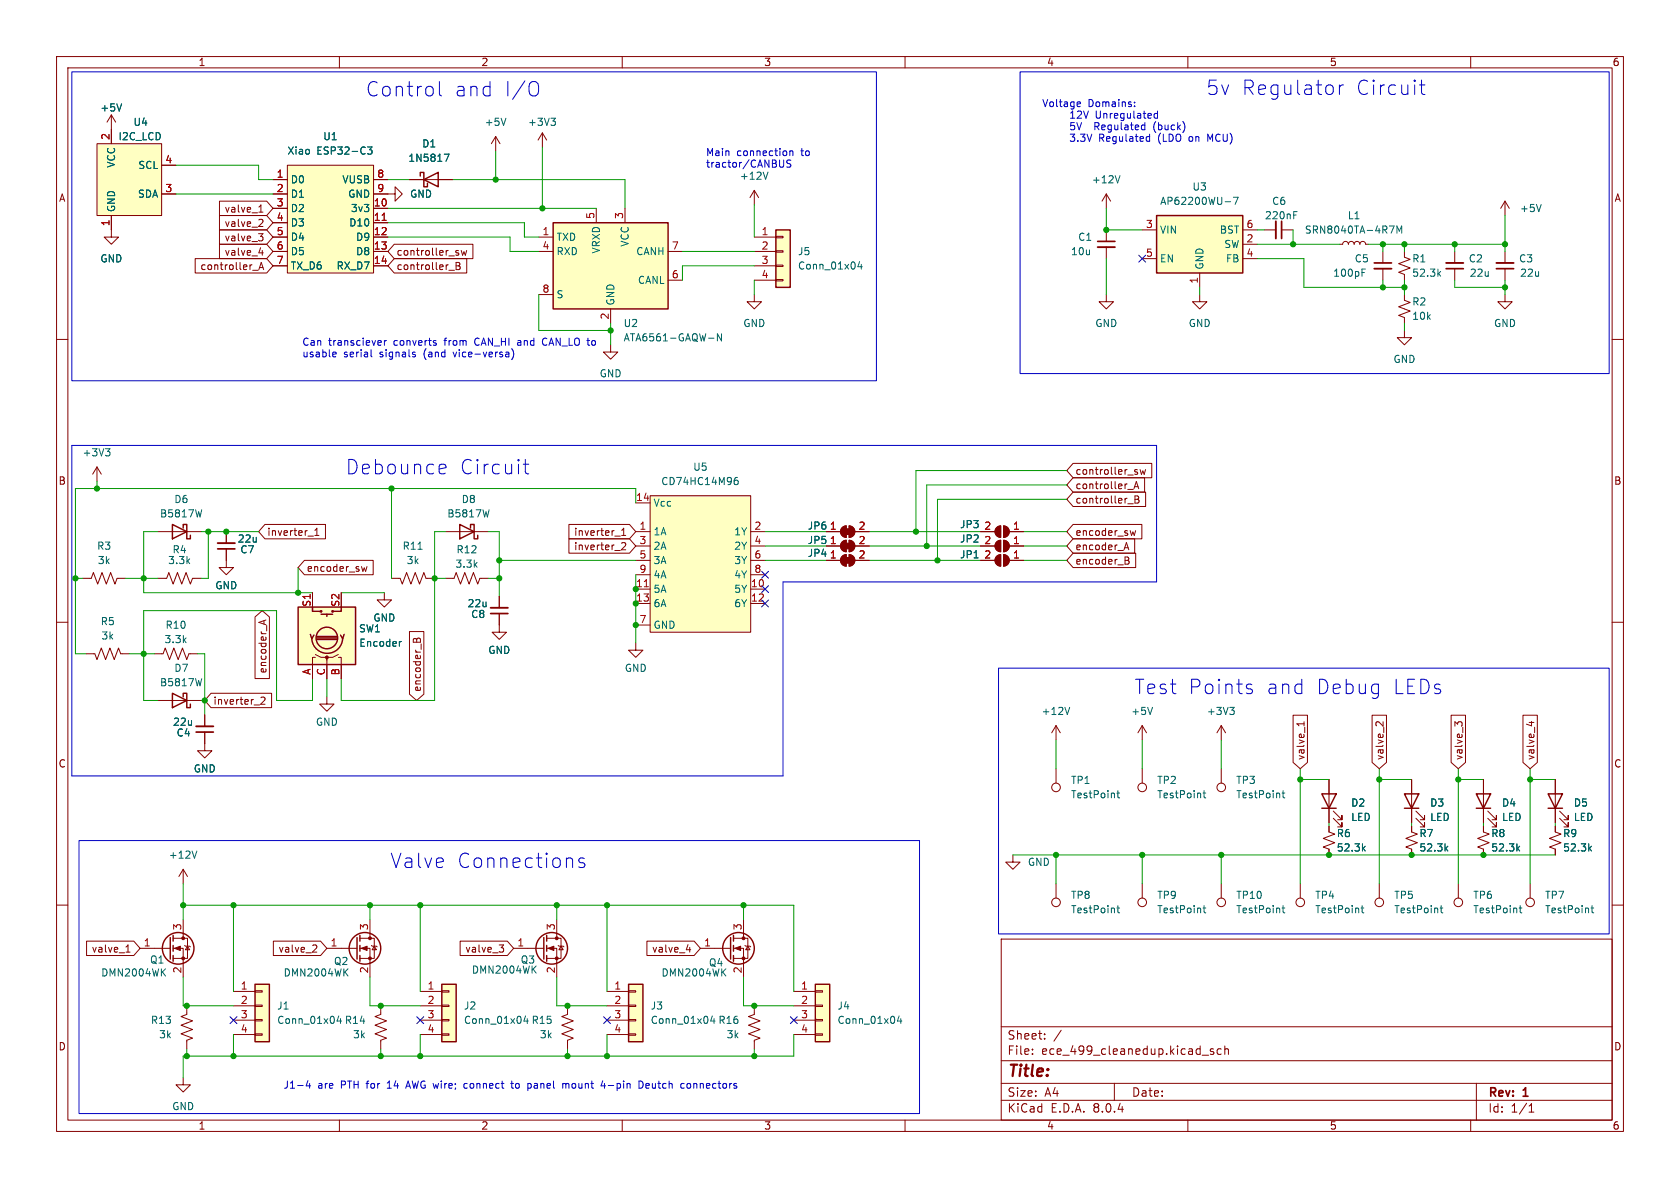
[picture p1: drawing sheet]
<svg xmlns="http://www.w3.org/2000/svg" width="297mm" height="210mm" viewBox="0 0 297 210" stroke-linecap="round" stroke-linejoin="round" font-family="sans-serif">
<g fill="none" stroke="#840000" stroke-width=".18">
<path d="M10 10h277v190h-277zM12 12h273v186h-273zM60 10v2M110 10v2M160 10v2M210 10v2M260 10v2M72.4 31.8h7.6M87.6 24.1l-.7 1.3M87.6 24.1v2.6M87.6 24.1l.8 1.3M95.9 23.5l-.8 1.3"/>
<path d="M95.9 23.5v2.5M95.9 23.5l.7 1.3M133.3 33.7l-.7 1.2M133.3 33.7v2.5M133.3 33.7l.8 1.2M10 60h2M133.3 52.1v1.2h1.3l-1.3 1.3-1.2-1.3h1.2M285 60h2M10 110h2M285 110h2M36.2 129.4v3.3h1.3l-1.3 1.3-1.3-1.3h1.3M36.2 126.4v2"/>
<path d="M201.9 135.9v2.5M215.9 128.3l-.8 1.2M215.9 128.3v2.5M215.9 135.9v2.5M215.9 128.3l.8 1.2M234.9 137.8v7.6M249.6 137.8v7.6M262.3 137.8v7.6M275 137.8v7.6M10 160h2M32.4 153.7l-.8 1.2M32.4 153.7v2.5"/>
<path d="M32.4 153.7l.7 1.2M186.7 156.2v2.6M201.9 156.2v2.6M215.9 156.2v2.6M229.9 156.2v2.6M234.9 146.1v1l1.1 .3-2.1 .8 2.1 .8-2.1 .7 1 .4v1M235.7 144.7l1.5 1.5v-.8v.8h-.7M235.7 143.4l1.5 1.5v-.8v.8h-.7M243.8 156.2v2.6M249.6 146.1v1l1 .3-2.1 .8 2.1 .8-2.1 .7 1.1 .4v1M250.3 144.7l1.5 1.5v-.8v.8h-.7M250.3 143.4l1.5 1.5v-.8v.8h-.7"/>
<path d="M257.8 156.2v2.6M262.3 146.1v1l1 .3-2.1 .8 2.1 .8-2.1 .7 1.1 .4v1M263 144.7l1.5 1.5v-.8v.8h-.7M263 143.4l1.5 1.5v-.8v.8h-.7M270.5 156.2v2.6M275 146.1v1l1 .3-2.1 .8 2.1 .8-2.1 .7 1.1 .4v1M275.7 144.7l1.5 1.5v-.8v.8h-.7M275.7 143.4l1.5 1.5v-.8v.8h-.7M285 160h2M177 166h108v32h-108zM60 198v2M110 198v2"/>
<path d="M160 198v2M177 194.5h108M177 191.5h108M177 187.5h108M177 181.5h108M182.5 186.3v.1M182.5 185.5v.1M184.7 183.6v.1M184.7 182.8v.1M187.6 182.1l-1.3 2M197 191.5v3M210 198v2"/>
<path d="M212.5 186.5h1.2M214.5 185.5l-.3-.1-.2 .2v.2l.5 .2v.3h-.5M215.9 185.5l-.4-.1-.3 .3v.4l.1 .2h.6M216.5 185.5l.2-.1 .4 .1 .1 .9M216.5 184.9v1.5M260 198v2M261 191.5v6.5M270.3 196.6h.9M270.3 195.5l.4-.4v1.5"/>
<circle cx="201.9" cy="139.2" r=".76"/>
<circle cx="215.9" cy="139.2" r=".76"/>
<circle cx="186.7" cy="159.5" r=".76"/>
<circle cx="201.9" cy="159.5" r=".76"/>
<circle cx="215.9" cy="159.5" r=".76"/>
<circle cx="229.9" cy="159.5" r=".76"/>
<circle cx="243.8" cy="159.5" r=".76"/>
<circle cx="257.8" cy="159.5" r=".76"/>
<circle cx="270.5" cy="159.5" r=".76"/>
</g>
<path d="M74.3 31.1v-.6h.6v2.5h.7v-.6M74.9 31.8l2.6-1.3v2.5zM233.7 140.3h2.5l-1.3 2.6zM233.7 142.9h2.5M248.3 140.3h2.5l-1.2 2.6zM248.3 142.9h2.5M261 140.3h2.5l-1.2 2.6zM261 142.9h2.5M273.7 140.3h2.5l-1.2 2.6zM273.7 142.9h2.5" fill="none" stroke="#840000" stroke-width=".25"/>
<g fill="none" stroke="#006464" stroke-width=".18">
<path d="M78.5 27.2h.9l-.6 1.3M89.4 20.9l-.4 1.3M97.4 20.9h.8l-.4 .5M97.9 21.4l.3 .2v.3l-.3 .3M135.8 30.4l-.5 1.3M212.9 139.8v1.1l.3 .1M217.4 125h.8l-.4 .5M218 125.5l.2 .3v.3l-.2 .2M226.8 139.8v1.1l.3 .1M34.8 150.4l-.4 1.3M212.7 140.2h.5M226.7 140.2h.4"/>
<path d="M241 150l.4 .4M241.4 149.6l-.5 .5M255.6 150l.4 .4M256 149.6l-.5 .5M268.3 150l.4 .4M268.7 149.6l-.5 .5M281 150l.4 .4M281.4 149.6l-.5 .5M197.4 160.5h.5M197.6 160.1v1.1l.3 .2M212.7 160.5h.5M212.9 160.1v1.1l.3 .2"/>
<path d="M226.7 160.5h.4M226.8 160.1v1.1l.3 .2M240.6 160.5h.5M240.8 160.1v1.1l.3 .2M254.6 160.5h.5M254.8 160.1v1.1l.3 .2M268.6 160.5h.4M268.7 160.1v1.1l.3 .2M281.3 160.5h.4M281.4 160.1v1.1l.3 .2"/>
</g>
<path d="M34.7 128.4h3" fill="none" stroke="#840000" stroke-width=".33"/>
<path d="M34.7 129.4h3" fill="none" stroke="#840000" stroke-width=".3"/>
<path d="M45.1 174h2.5v10.2h-2.5z" fill="#ffffc2"/>
<g fill="none" stroke="#840000" stroke-width=".18">
<path d="M266.1 52.1v1.2h1.2l-1.2 1.3-1.3-1.3h1.3M107.9 61v1.2h1.3l-1.3 1.3-1.2-1.3h1.2M33 177.8v1.5l-1 .4 2 .8-2 .7 2 .8-2 .8 2 .7-1 .4v1.5M41.3 175.3h3.8M41.3 177.8h3.8M45.1 177.7h1.3v.2h-1.3zM45.1 175.1h1.3v.3h-1.3zM57.8 167.6h5.3M63.6 167.6h1.8v5.1M63.6 165.9h2.6v3.5h-2.6M65.4 162.6v3.3M65.7 167.1l.1 .2h.7l.2 .1"/>
<path d="M66.2 167.3l.3 .6h-.7zM90.8 167.6h5.3M96.6 167.6h1.8v5.1M96.6 165.9h2.6v3.5h-2.6M98.4 162.6v3.3M98.7 167.1l.1 .2h.8l.1 .1M99.2 167.3l.4 .6h-.8zM100.3 177.8v1.5l-1 .4 2 .8-2 .7 2 .8-2 .8 2 .7-1 .4v1.5M123.8 167.6h5.4M129.7 167.6h1.7v5.1M129.7 165.9h2.5v3.5h-2.5M131.4 162.6v3.3"/>
<path d="M131.7 167.1l.1 .2h.8l.1 .1M132.2 167.3l.4 .6h-.8zM41.3 180.3h3.8M41.3 182.9h3.8M45.1 182.8h1.3v.2h-1.3zM45.1 180.2h1.3v.3h-1.3z"/>
</g>
<g fill="none" stroke="#840000" stroke-width=".25">
<path d="M45.1 174h2.5v10.2h-2.5zM63.1 165.7v3.8M63.6 165.4v1M63.6 167.1v1M63.6 168.9v1M96.1 165.7v3.8M96.6 165.4v1M96.6 167.1v1M96.6 168.9v1M129.2 165.7v3.8M129.7 165.4v1M129.7 167.1v1"/>
<path d="M129.7 168.9v1"/>
<circle cx="64.5" cy="167.6" r="2.79"/>
<circle cx="97.5" cy="167.6" r="2.79"/>
<circle cx="130.6" cy="167.6" r="2.79"/>
</g>
<path d="M59.9 179.6l-.3 .9h.8M61 171.8l.5 .7M61.5 171.3l-.7 .7M94.2 171.3l.6 .7M94.8 170.8l-.7 .7M127.8 171.8l.5 .7M128.3 171.3l-.7 .7M60.2 180.1v.8" fill="none" stroke="#006464" stroke-width=".18"/>
<g fill="#840000" stroke="#840000" stroke-width=".18">
<path d="M63.9 167.6l1-.3v.7z"/>
<path d="M129.9 167.6l1-.3v.7z"/>
<path d="M96.9 167.6l1-.3v.7z"/>
<circle cx="65.4" cy="169.4" r=".25"/>
<circle cx="65.4" cy="165.9" r=".25"/>
<circle cx="131.4" cy="169.4" r=".25"/>
<circle cx="131.4" cy="165.9" r=".25"/>
<circle cx="98.4" cy="169.4" r=".25"/>
<circle cx="98.4" cy="165.9" r=".25"/>
</g>
<path d="M111.1 174h2.6v10.2h-2.6z" fill="#ffffc2"/>
<path d="M107.3 175.3h3.8M107.3 177.8h3.8M111.1 177.7h1.3v.2h-1.3zM111.1 175.1h1.3v.3h-1.3zM32.4 190.5v1.3h1.3l-1.3 1.2-1.3-1.2h1.3M107.3 180.3h3.8M107.3 182.9h3.8M111.1 182.8h1.3v.2h-1.3zM111.1 180.2h1.3v.3h-1.3z" fill="none" stroke="#840000" stroke-width=".18"/>
<path d="M111.1 174h2.6v10.2h-2.6z" fill="none" stroke="#840000" stroke-width=".25"/>
<path d="M125.9 179.6l-.3 .9h.8M126.2 180.1v.8" fill="none" stroke="#006464" stroke-width=".18"/>
<path d="M144.1 174h2.6v10.2h-2.6z" fill="#ffffc2"/>
<path d="M133.3 177.8v1.5l-1 .4 2.1 .8-2.1 .7 2.1 .8-2.1 .8 2.1 .7-1.1 .4v1.5M140.3 175.3h3.8M140.3 177.8h3.8M144.1 177.7h1.3v.2h-1.3zM144.1 175.1h1.3v.3h-1.3zM140.3 180.3h3.8M140.3 182.9h3.8M144.1 182.8h1.3v.2h-1.3zM144.1 180.2h1.3v.3h-1.3z" fill="none" stroke="#840000" stroke-width=".18"/>
<path d="M144.1 174h2.6v10.2h-2.6z" fill="none" stroke="#840000" stroke-width=".25"/>
<path d="M159 179.6l-.4 .9h.8M159.3 180.1v.8" fill="none" stroke="#006464" stroke-width=".18"/>
<path d="M78.1 174h2.5v10.2h-2.5z" fill="#ffffc2"/>
<g fill="none" stroke="#840000" stroke-width=".18">
<path d="M17.1 82.6l-.7 1.2M17.1 82.6v2.5M17.1 82.6l.8 1.2M27.9 94h7.7M14.6 102.2h1.5l.4-1 .8 2.1 .7-2.1 .8 2.1 .8-2.1 .7 2.1 .4-1.1h1.5M15.2 115.6h1.6l.3 1 .8-2 .8 2 .7-2 .8 2 .8-2 .3 1h1.6M27.3 115.6h1.5l.4-1 .8 2 .7-2 .8 2 .8-2 .7 2 .4-1h1.5M27.9 102.2h1.6l.3-1 .8 2.1 .8-2.1 .7 2.1 .8-2.1 .8 2.1 .3-1.1h1.6M74.3 175.3h3.8M74.3 177.8h3.8M78.1 177.7h1.3v.2h-1.3zM78.1 175.1h1.3v.3h-1.3z"/>
<path d="M74.3 180.3h3.8M74.3 182.9h3.8M78.1 182.8h1.3v.2h-1.3zM78.1 180.2h1.3v.3h-1.3z"/>
</g>
<path d="M30.5 92.7l2.5 1.3-2.5 1.3zM32.4 93.3v-.6h.6v2.6h.7v-.7M78.1 174h2.5v10.2h-2.5z" fill="none" stroke="#840000" stroke-width=".25"/>
<path d="M18.7 79.3h.7l-.4 .5M19.2 79.8l.2 .2v.3l-.2 .3M35.7 90.1l-.3 1.3M92.9 179.6l-.3 .9h.8M93.2 180.1v.8" fill="none" stroke="#006464" stroke-width=".18"/>
<path d="M137.2 40.6h2.5v10.2h-2.5z" fill="#ffffc2"/>
<path d="M68.6 34.3h1.2v-1.3l1.3 1.3-1.3 1.3v-1.3M133.3 41.9h3.9M133.3 44.5h3.9M133.3 47h3.9M133.3 49.5h3.9M137.2 49.4h1.2v.3h-1.2zM137.2 46.9h1.2v.2h-1.2zM137.2 44.3h1.2v.3h-1.2zM137.2 41.8h1.2v.2h-1.2zM27.9 123.8h7.7" fill="none" stroke="#840000" stroke-width=".18"/>
<path d="M137.2 40.6h2.5v10.2h-2.5zM30.5 122.6l2.5 1.2-2.5 1.3zM32.4 123.2v-.6h.6v2.5h.7v-.6" fill="none" stroke="#840000" stroke-width=".25"/>
<path d="M152 46.2l-.3 .9h.8M152.3 46.7v.9M35.7 120l-.3 1.2" fill="none" stroke="#006464" stroke-width=".18"/>
<path d="M97.8 39.4h20.3v15.2h-20.3z" fill="#ffffc2"/>
<path d="M97.8 39.4h20.3v15.2h-20.3z" fill="none" stroke="#840000" stroke-width=".25"/>
<path d="M105.4 36.8v2.6M110.5 36.8v2.6M95.2 41.9h2.6M95.2 44.5h2.6M95.2 52.1h2.6M107.9 54.6v2.6M118.1 44.5h2.5M118.1 49.5h2.5" fill="none" stroke="#840000" stroke-width=".18"/>
<path d="M125.3 59.8h.9M127.6 59v1.3l-.8-1.3v1.3" fill="none" stroke="#006464" stroke-width=".18"/>
<path d="M114.9 87.6h17.8v24.2h-17.8z" fill="#ffffc2"/>
<g fill="none" stroke="#840000" stroke-width=".18">
<path d="M19.7 20.3l-.8 1.3M19.7 20.3v2.6M19.7 20.3l.7 1.3M19.7 40.6v1.3h1.3l-1.3 1.3-1.3-1.3h1.3M112.4 94h2.5M112.4 88.9h2.5M112.4 96.5h2.5M112.4 99.1h2.5M114.9 87.6h17.8v24.2h-17.8zM132.7 94h2.6M132.7 96.5h2.6M132.7 99.1h2.6"/>
<path d="M146 94h2.6M146 96.5h2.6M146 99.1h2.6M148.9 93.3l.7-.3v2a1.02 1.02 0 0 1-.9-.6 1.02 1.02 0 0 1 .2-1.1zM148.9 95.8l.7-.3v2a1.02 1.02 0 0 1-.9-.6 1.02 1.02 0 0 1 .2-1.1zM148.9 98.3l.7-.3v2.1a1.02 1.02 0 0 1-.9-.7 1.02 1.02 0 0 1 .2-1.1zM150.1 93a1.02 1.02 0 0 1 1 1 1.02 1.02 0 0 1-1 1zM150.1 95.5a1.02 1.02 0 0 1 1 1 1.02 1.02 0 0 1-1 1zM150.1 98a1.02 1.02 0 0 1 1 1.1 1.02 1.02 0 0 1-1 1zM151.1 94h2.6M151.1 96.5h2.6M151.1 99.1h2.6"/>
<path d="M112.4 113.7v1.2h1.3l-1.3 1.3-1.3-1.3h1.3M112.4 104.1h2.5M112.4 106.7h2.5M112.4 110.5h2.5M112.4 101.6h2.5M132.7 104.1h2.6M132.7 106.7h2.6M132.7 101.6h2.6M57.8 123.2v1.3h1.3l-1.3 1.2-1.3-1.2h1.3"/>
</g>
<path d="M113.9 103.7h.7" fill="none" stroke="#a90000" stroke-width=".18"/>
<path d="M21.5 18.4l-.4 1.2M129.8 85.1l.2-.2h.4l.1 .2v.3l-.2 .3-.4-.1-.1-.2M130.4 84.4l-.4 .1-.2 .4" fill="none" stroke="#006464" stroke-width=".18"/>
<g fill="#840000" stroke="#840000" stroke-width=".18">
<path d="M149.4 93.5h1v1h-1z"/>
<path d="M148.9 93.3l.7-.3v2a1.02 1.02 0 0 1-.9-.6 1.02 1.02 0 0 1 .2-1.1z"/>
<path d="M150.1 93a1.02 1.02 0 0 1 1 1 1.02 1.02 0 0 1-1 1z"/>
<path d="M149.4 96h1v1h-1z"/>
<path d="M148.9 95.8l.7-.3v2a1.02 1.02 0 0 1-.9-.6 1.02 1.02 0 0 1 .2-1.1z"/>
<path d="M150.1 95.5a1.02 1.02 0 0 1 1 1 1.02 1.02 0 0 1-1 1z"/>
<path d="M149.4 98.6h1v1h-1z"/>
<path d="M148.9 98.3l.7-.3v2.1a1.02 1.02 0 0 1-.9-.7 1.02 1.02 0 0 1 .2-1.1z"/>
<path d="M150.1 98a1.02 1.02 0 0 1 1 1.1 1.02 1.02 0 0 1-1 1z"/>
</g>
<path d="M50.8 29.2h15.2v19.1h-15.2z" fill="#ffffc2"/>
<g fill="none" stroke="#840000" stroke-width=".18">
<path d="M48.3 31.8h2.5M48.3 36.8h2.5M48.3 39.4h2.5M48.3 34.3h2.5M50.8 29.2h15.2v19.1h-15.2zM66 31.8h2.6M66 36.8h2.6M66 39.4h2.6M66 34.3h2.6M48.3 41.9h2.5M48.3 44.5h2.5M48.3 47h2.5"/>
<path d="M66 41.9h2.6M66 44.5h2.6M66 47h2.6"/>
</g>
<path d="M67.6 39h.7" fill="none" stroke="#a90000" stroke-width=".18"/>
<path d="M65 26h.8l-.5 .5 .4 .1v.5l-.2 .1-.5-.1" fill="none" stroke="#006464" stroke-width=".18"/>
<path d="M17.1 25.4h11.5v12.7h-11.5z" fill="#ffffc2"/>
<g fill="none" stroke="#840000" stroke-width=".18">
<path d="M17.1 25.4h11.5v12.7h-11.5zM19.7 22.9v2.5M19.7 38.1v2.5M28.6 34.3h2.5M28.6 29.2h2.5M236.9 43.2h.5l.1-.4 .4-.1 .3 .1 .2 .4 .1-.4 .4-.1 .3 .1 .2 .4 .1-.4 .4-.1 .4 .1 .1 .4 .2-.4 .3-.1 .4 .1 .1 .4h.5M173.4 99.1h2.5M176.2 98.3l.7-.3v2.1a1.02 1.02 0 0 1-.9-.7 1.02 1.02 0 0 1 .2-1.1zM177.4 98a1.02 1.02 0 0 1 1 1.1 1.02 1.02 0 0 1-1 1zM178.4 99.1h2.6M24.8 167.6h5.3M30.6 167.6h1.8v5.1"/>
<path d="M30.6 165.9h2.5v3.5h-2.5M32.4 162.6v3.3M32.6 167.1l.2 .2h.7l.2 .1M33.1 167.3l.4 .6h-.7z"/>
</g>
<g fill="#840000" stroke="#840000" stroke-width=".18">
<path d="M177.4 98a1.02 1.02 0 0 1 1 1.1 1.02 1.02 0 0 1-1 1z"/>
<path d="M176.2 98.3l.7-.3v2.1a1.02 1.02 0 0 1-.9-.7 1.02 1.02 0 0 1 .2-1.1z"/>
<path d="M30.9 167.6l1-.3v.7z"/>
<circle cx="32.4" cy="169.4" r=".25"/>
<circle cx="32.4" cy="165.9" r=".25"/>
</g>
<g fill="none" stroke="#840000" stroke-width=".25">
<path d="M30.1 165.7v3.8M30.6 165.4v1M30.6 167.1v1M30.6 168.9v1"/>
<circle cx="31.5" cy="167.6" r="2.79"/>
</g>
<path d="M245.6 39.9h.9l-.6 1.3M247 41.2v-1.3l.4 1 .4-1v1.3M28.7 171.8l.6 .7M29.3 171.3l-.8 .7" fill="none" stroke="#006464" stroke-width=".18"/>
<path d="M204.5 38.1h15.2v10.2h-15.2z" fill="#ffffc2"/>
<path d="M204.5 38.1h15.2v10.2h-15.2z" fill="none" stroke="#840000" stroke-width=".25"/>
<path d="M201.9 40.6h2.6M201.9 45.7h2.6M212.1 48.3v2.5M219.7 43.2h2.5M219.7 40.6h2.5M219.7 45.7h2.5M223.5 40.6h2.1M226.6 40.6h2M67.9 104.8v1.2h1.3l-1.3 1.3-1.2-1.3h1.2M179.1 151.1v1.3h1.2l-1.2 1.3-1.3-1.3h1.3" fill="none" stroke="#840000" stroke-width=".18"/>
<path d="M216.6 35.7h1M218 34.9h.9l-.6 1.2M228.7 38h.4M228.7 37.4h.6" fill="none" stroke="#006464" stroke-width=".18"/>
<path d="M225.6 39.1v3.1" fill="none" stroke="#840000" stroke-width=".33"/>
<path d="M226.6 39.1v3.1" fill="none" stroke="#840000" stroke-width=".3"/>
<path d="M52.7 107.3h10.2v10.2h-10.2z" fill="#ffffc2"/>
<g fill="none" stroke="#840000" stroke-width=".25">
<path d="M81.3 92.7l2.5 1.3-2.5 1.3zM83.2 93.3v-.6h.6v2.6h.7v-.7M52.7 107.3h10.2v10.2h-10.2zM54.9 112.1l.2 .8 .4-.6M55.1 112.8a2.73 2.73 0 0 0 2.7 2.7 2.73 2.73 0 0 0 2.8-2.7M55.2 107.3v.8h1.6M56 113h3.6M56 112.8h3.6M56 112.5h3.6M56.8 108.6h2M57.8 108.6v.4M60.3 107.3v.8h-1.5"/>
<path d="M60.8 112.1l-.2 .8-.4-.6"/>
<circle cx="56.8" cy="108.1" r=".13"/>
<circle cx="57.8" cy="112.8" r="1.9"/>
<circle cx="58.8" cy="108.1" r=".13"/>
</g>
<g fill="#840000" stroke="#840000" stroke-width=".18">
<path d="M177.4 93a1.02 1.02 0 0 1 1 1 1.02 1.02 0 0 1-1 1z"/>
<path d="M176.2 93.3l.7-.3v2a1.02 1.02 0 0 1-.9-.6 1.02 1.02 0 0 1 .2-1.1z"/>
<path d="M177.4 95.5a1.02 1.02 0 0 1 1 1 1.02 1.02 0 0 1-1 1z"/>
<path d="M176.2 95.8l.7-.3v2a1.02 1.02 0 0 1-.9-.6 1.02 1.02 0 0 1 .2-1.1z"/>
<circle cx="57.8" cy="116.2" r=".25"/>
</g>
<g fill="none" stroke="#840000" stroke-width=".18">
<path d="M19.7 22.9v2.5M19.7 38.1v2.5M28.6 34.3h2.5M28.6 29.2h2.5M38.8 35.6h8.3l1.2 1.2-1.2 1.3h-8.3zM38.8 38.1h8.3l1.2 1.3-1.2 1.2h-8.3zM45.8 37.5h.7M45.9 36.5l.2-.3v1.3M45.9 38.8h.5l.1 .3-.8 .9h.8M48.3 31.8h2.5M48.3 34.3h2.5M48.3 36.8h2.5"/>
<path d="M48.3 39.4h2.5M66 31.8h2.6M66 34.3h2.6M66 36.8h2.6M66 39.4h2.6M72.4 31.8h2.5M77.5 31.8h2.5M195.6 34.3l-.8 1.3M195.6 34.3v2.5M195.6 34.3l.7 1.3M266.1 35.6l-.8 1.2M266.1 35.6v2.5"/>
<path d="M266.1 35.6l.7 1.2M34.5 45.7h12.6l1.2 1.3-1.2 1.3h-12.6zM38.8 43.2h8.3l1.2 1.3-1.2 1.2h-8.3zM38.8 40.6h8.3l1.2 1.3-1.2 1.3h-8.3zM44.7 47.8h.9M45.7 41.3h.8l-.4 .5M45.8 47.7l.4-1.3 .4 1.3M45.8 44.7h.7M45.9 47.3h.6M46.2 41.8l.3 .2v.3l-.3 .3M46.4 44.3v.8M48.3 47h2.5"/>
<path d="M48.3 41.9h2.5M48.3 44.5h2.5M66 47h2.6M66 41.9h2.6M66 44.5h2.6M69.7 45.7h12.8v2.6h-12.8l-1.1-1.3zM69.7 43.2h13.9v2.5h-13.9l-1.1-1.2zM79.4 47.8h.9M80.6 46.4h.5l.2 .2-.2 .4 .2 .1 .1 .3-.3 .3h-.5zM80.6 47h.5M80.9 44.7l.2 .2-.2 .2M80.9 44.3h.2"/>
<path d="M81.5 44.3l.3 .8 .2-.6 .3 .6 .2-.8M195.6 52.1v1.2h1.2l-1.2 1.3-1.3-1.3h1.3M195.6 40.6v2.1M195.6 43.7v2M212.1 52.1v1.2h1.3l-1.3 1.3-1.3-1.3h1.3M244.5 44.5v2M244.5 47.5v2M248.3 44.5v1l1 .3-2 .8 2 .8-2 .7 1 .4v1M248.3 58.4v1.3h1.3l-1.3 1.3-1.3-1.3h1.3M248.3 52.1v1l1 .4-2 .7 2 .8-2 .8 1 .3v1.1M257.2 44.5v2M257.2 47.5v2"/>
<path d="M266.1 44.5v2M266.1 47.5v2M40 97v3.3h1.3l-1.3 1.3-1.3-1.3h1.3M40 94v2M46.8 92.7h10.7v2.6h-10.7l-1.1-1.3zM53.8 99.1h12.2v2.5h-12.2l-1.1-1.3zM54.4 94.8h1M55.7 93.7l.3-.3v1.3M55.7 94.7h.7M78.7 94h7.7M100.6 95.2h10.7l1.1 1.3-1.1 1.3h-10.7zM100.6 92.7h10.7l1.1 1.3-1.1 1.3h-10.7z"/>
<path d="M108.7 94.8h1M109.9 94.7h.7M109.9 96l.5-.1 .2 .4-.8 .9h.8M109.9 93.7l.4-.3v1.3M146 94h2.6M146 96.5h2.6M146 99.1h2.6M151.1 94h2.6M151.1 96.5h2.6M151.1 99.1h2.6M173.4 94h2.5M173.4 96.5h2.5"/>
<path d="M173.4 99.1h2.5M176.2 93.3l.7-.3v2a1.02 1.02 0 0 1-.9-.6 1.02 1.02 0 0 1 .2-1.1zM176.2 95.8l.7-.3v2a1.02 1.02 0 0 1-.9-.6 1.02 1.02 0 0 1 .2-1.1zM177.4 93a1.02 1.02 0 0 1 1 1 1.02 1.02 0 0 1-1 1zM177.4 95.5a1.02 1.02 0 0 1 1 1 1.02 1.02 0 0 1-1 1zM178.4 94h2.6M178.4 96.5h2.6M178.4 99.1h2.6M189.7 92.7h12.2v2.6h-12.2l-1.1-1.3zM189.7 95.2h10.9v2.6h-10.9l-1.1-1.3zM189.7 87h12.8v2.5h-12.8l-1.1-1.2zM189.7 84.5h12.6v2.5h-12.6l-1.1-1.3z"/>
<path d="M189.7 81.9h13.9v2.6h-13.9l-1.1-1.3zM189.7 97.8h11.1v2.5h-11.1l-1.1-1.2zM198.8 96.8h.6M198.9 98.5l.6 .1 .1 .2-.3 .3M198.9 99.1h.4M199.1 95.9l.5 1.3M199.3 99.1l.3 .2v.3l-.7 .1M199.4 89.1h.9M199.4 86.5h.9M200.5 86.4l.4-1.3 .4 1.3M200.6 86h.6M200.6 87.7h.5l.2 .2-.2 .4 .2 .1 .1 .3-.3 .2h-.5z"/>
<path d="M200.6 88.3h.5M200.8 93.8l-.3 .9-.2-.7-.3 .7M200.9 83.4l.2 .2-.2 .3M200.9 83l.2 .1M201.6 83l.2 .9 .2-.6 .3 .6 .2-.9M45.1 109.1l1.3-1.1 1.2 1.1v10.9h-2.5zM46.7 109.7v.6M47 109.6l-1.2 .4M55.2 104.8v2.5M55.8 116.2h-.6v3.8M55.8 115.7l1 .5h1v.5M59.8 116.2h.5v3.8"/>
<path d="M59.8 115.7l-1 .5h-1v3.8M64.9 100.2l-.3 .8-.2-.6-.2 .6M69.2 102.2h1.5l.4 1.1 .8-2.1 .7 2.1 .8-2.1 .8 2.1 .7-2.1 .4 1h1.5M72.4 111.6h2.5v11.1l-1.2 1.1-1.3-1.1zM73.7 113.1l.2-.3 .3 .1 .1 .6M73.7 113.1l-.3-.2h-.2l-.1 .6M73.7 113.1v.4M78.7 102.2h1.6l.3-1 .8 2.1 .8-2.1 .7 2.1 .8-2.1 .8 2.1 .3-1.1h1.6M88.3 108.5v3.3h1.2l-1.2 1.2-1.3-1.2h1.3M88.3 105.4v2M36.2 126.4v2M36.2 129.4v2"/>
<path d="M37.3 122.6h10.7v2.5h-10.7l-1.1-1.3zM46.1 123.3l.5-.1 .3 .4-.8 .9h.8M186.7 128.3l-.8 1.2M186.7 128.3v2.5M186.7 135.9v2.5M186.7 128.3l.8 1.2M201.9 128.3l-.7 1.2M201.9 128.3v2.5M201.9 128.3l.8 1.2M228.6 126.4h2.5v8.4l-1.2 1.1-1.3-1.1zM230.5 127.6v.7M230.5 128h-1.2l.3 .2"/>
<path d="M234.9 137.8v2.5M242.6 126.4h2.5v8.4l-1.3 1.1-1.2-1.1zM244.5 127.6v.8l-.9-.8-.3 .1-.1 .4M249.6 137.8v2.5M256.5 126.4h2.6v8.4l-1.3 1.1-1.3-1.1zM257.7 128l-.5-.4v.8M257.7 127.8l.2-.2h.3l.3 .2M262.3 137.8v2.5M269.2 126.4h2.6v8.4l-1.3 1.1-1.3-1.1zM270.3 127.7h.9M270.8 127.5v.8M275 137.8v2.5"/>
<path d="M234.9 142.9v2.5M234.9 146.1v1M234.9 150.1v1M249.6 142.9v2.5M249.6 146.1v1M249.6 150.1v1M262.3 142.9v2.5M262.3 146.1v1M262.3 150.1v1M275 142.9v2.5M275 146.1v1M275 150.1v1"/>
<path d="M15.3 166.4h8.4l1.1 1.2-1.1 1.3h-8.4zM22.3 168.3h.7M22.4 167.3l.2-.3v1.3M48.3 166.4h8.4l1.1 1.2-1.1 1.3h-8.4zM55.5 167l.4 .1 .1 .3-.8 .9h.8M67.3 177.8v1.5l-1 .4 2 .8-2 .7 2 .8-2 .8 2 .7-1 .4v1.5M81.3 166.4h8.4l1.1 1.2-1.1 1.3h-8.4zM88.2 167h.8l-.4 .5M88.8 167.5l.2 .3v.3l-.2 .2M114.4 166.4h8.3l1.1 1.2-1.1 1.3h-8.3zM121.3 167.9h.8M121.9 167.5v.8"/>
<circle cx="186.7" cy="139.2" r=".76"/>
</g>
<g fill="none" stroke="#006464" stroke-width=".18">
<path d="M21.5 18.4l-.4 1.2M65 26h.8l-.5 .5 .4 .1v.5l-.2 .1-.5-.1M78.5 27.2h.9l-.6 1.3M198 31.1l-.4 1.2M272.5 36.1l-.5 1.3M240.8 48.2h.4M240.8 47.6h.6M254.3 48.4l.4 .4M254.7 48l-.5 .5M73.9 97.1h.7M86.5 90.1l-.3 1.3M71 113.4l-.4 .2"/>
<path d="M189.1 125l-.4 1.3M197.6 139.8v1.1l.3 .1M203.7 125l-.4 1.3M197.4 140.2h.5M241 150l.4 .4M241.4 149.6l-.5 .5M255.6 150l.4 .4M256 149.6l-.5 .5M268.3 150l.4 .4M268.7 149.6l-.5 .5M281 150l.4 .4M281.4 149.6l-.5 .5"/>
</g>
<path d="M194.1 43.7h3M243 47.5h3M255.7 46.5h3M264.5 46.5h3.1M38.5 96h3M86.7 107.4h3.1" fill="none" stroke="#840000" stroke-width=".33"/>
<path d="M194.1 42.7h3M243 46.5h3M255.7 47.5h3M264.5 47.5h3.1M38.5 97h3M86.7 108.5h3.1" fill="none" stroke="#840000" stroke-width=".3"/>
<g fill="none" stroke="#0000c2" stroke-width=".18">
<path d="M12.7 12.7h142.2v54.6h-142.2zM77.7 14.4v2.2l.3 .4M94.6 14.4l.3 .1a1.8 1.8 0 0 1 0 2.3l-.3 .2M180.3 12.7h104.2v53.3h-104.2zM189.6 19.6v1.3M190.6 18l.4 .1v.2l-.6 .1M190.7 19.6l.4 .1 .1 .3-.8 .9h.8M191 18.8l-.4 .1M191.6 19.6l.4 1.3 .4-1.3M200.6 18.7v.2M200.6 18.1v.1M204.6 19.6v1.3"/>
<path d="M236.8 15v1.7M237.5 15a.65 .65 0 0 0-.7 .5M250.9 15h1M251.3 14.2v2.1l.1 .3 .5 .1M138.5 28.3v1l-.1 .2-.3 .1M139.6 26.7v.8M139.6 26.8l.2-.1h.3l.1 .8M139.8 28.3h-.5l-.2 .1v.4l.6 .2 .1 .3-.2 .3-.5-.1M189.2 23.7h.8l-.4 .5 .3 .1v.6l-.1 .1-.6-.1M189.3 20.9h.7M189.9 21.7h-.6v.6l.2-.1h.4l.1 .2-.1 .4-.1 .1-.5-.1M190.4 21.7l.4 1.2 .4-1.2"/>
<path d="M190.5 24.9v.1M191 23.7h.8l-.4 .5 .3 .1v.6l-.1 .1-.6-.1M192.2 23.7l.4 1.3 .4-1.3M202 22.1l.4 .1M202.4 22.9h-.4M202.4 21.7v1.2M202.8 24.2h.4M202.8 24.9h.4M203.2 23.7v1.3M204.6 20.1h-.3l-.3 .2 .1 .5h.5M96.3 59.8a.68 .68 0 0 0-.4 .6 .68 .68 0 0 0 .4 .6M12.7 78.7h191.8v24.2h-66.1v34.3h-125.7z"/>
<path d="M59 62.2l.4 .1v.2l-.6 .2M59.4 63l-.4 .1M65.6 61.8v1.1l.2 .2M67.2 60.2l.2 .3-.6 .1M67.3 61h-.1M68 60.2v.8M68.3 60.2l-.3 .2M73.3 62.7l.2 .1-.2 .3M73.3 62.2l.1 .1M76.8 60.2l.3 .1M76.8 60.6l.3 .1v.2l-.1 .1h-.3M89.8 62.2l.2 .2v.7"/>
<path d="M90 63l-.5 .1M90 62.5l-.5 .1M90.7 62a1.48 1.48 0 0 1-.2 1.6M91.7 60.2l-.2 .1M91.7 60.6l-.2 .1 .2 .3M78 82.1l.7 .1 .1 .5-1.2 .2M78.7 83.6l-.7 .2M92.5 82.1h1M92.9 81.2v2.2l.1 .2 .5 .2M176.5 118.1h108v47h-108zM220.7 121.8l.6 .1 .1 .4-.3 .3h-.5M220.7 120.9l.6 .1"/>
<path d="M14 148.6h148.6v48.3h-148.6zM103.3 151.8l-.6-.1-.4 .3 .1 .4 .9 .2 .1 .3-.1 .3-.3 .2-.7-.2M54.4 191l-.3 .9h.8M54.7 191.5v.9M68.5 192.4h.7M68.6 191.4l-.1 .1M71.8 192h.7M72.2 191.1l-.5 1.3M82.6 191.6l-.3-.1-.3 .3 .1 .5h.5M90.3 191.5h.5M90.5 191.1v1.1l.3 .2M93.7 191.5l.2 .3v.3l-.2 .3"/>
<path d="M99.5 191.6l.3-.1 .2 .2M100 191.7l.2-.2 .3 .1 .1 .8M100 191.7v.7M106.3 191.9h.7M106.9 191.5v.9M107.5 191.9h1M113 191.1a.64 .64 0 0 1 .7 .6 .64 .64 0 0 1-.7 .7zM114.6 191.5h-.2l-.2 .2v.6l.4 .1M114.8 191.8l-.6 .1M122.1 191.8l-.2-.3-.3 .1-.2 .2 .2 .5 .3 .1 .2-.3"/>
</g>
<g fill="none" stroke="#009600" stroke-width=".18">
<path d="M31.1 29.2h14.6v2.6h2.6M31.1 34.3h17.2M68.6 39.4h24.1v2.5h2.5M68.6 31.8h3.8M68.6 36.8h36.8M80 31.8h30.5v5M87.6 26.7v5.1M95.9 26v10.8M133.3 36.2v5.7M195.6 36.8v3.8h6.3M266.1 38.1v6.4M68.6 41.9h21.6v2.6h5"/>
<path d="M95.2 52.1v6.3h12.7M107.9 57.2v3.8M120.6 44.5h12.7M133.3 49.5v2.6M133.3 47h-12.7v2.5M195.6 45.7v6.4M212.1 50.8v1.3M222.2 45.7h8.3v5.1h17.8M222.2 43.2h14.7M222.2 40.6h1.3M228.6 40.6v2.6M241.9 43.2h24.2"/>
<path d="M244.5 43.2v1.3M244.5 49.5v1.3M248.3 43.2v1.3M248.3 49.5v2.6M248.3 57.2v1.2M257.2 49.5v1.3h8.9M257.2 43.2v1.3M266.1 49.5v2.6M17.1 85.1v1.3M27.9 94h-2.5v10.8h29.8M35.6 94h10.1M36.8 94v8.2h-1.2"/>
<path d="M69.2 86.4v15.8M78.7 94h-1.9v29.8h-16.5v-3.8M86.4 94h1.9v11.4M88.3 99.1h24.1M112.4 88.9v-2.5h-99.1v29.2h1.9M135.3 94h10.7M135.3 96.5h10.7M135.3 99.1h10.7M153.7 94h19.7M153.7 96.5h19.7M153.7 99.1h19.7M181 94h7.6"/>
<path d="M181 96.5h7.6M181 99.1h7.6M188.6 83.2h-26.7v10.8M188.6 88.3h-22.9v10.8M188.6 85.7h-24.8v10.8M13.3 102.2h1.3M22.2 102.2h5.7M22.9 115.6h4.4M34.9 115.6h1.3v10.8M52.7 100.3v4.5M60.3 104.8h7.6M76.8 102.2h1.9"/>
<path d="M86.4 102.2h1.9M112.4 101.6v12.1M35.6 123.8h.6M55.2 120v3.8h-6.3v-15.8h-23.5v15.8h2.5M57.8 120v3.2M186.7 130.8v5.1M201.9 130.8v5.1M215.9 130.8v5.1M229.9 135.9v20.3M229.9 137.8h5M243.8 135.9v20.3M243.8 137.8h5.8"/>
<path d="M257.8 137.8h4.5M257.8 135.9v20.3M270.5 137.8h4.5M270.5 135.9v20.3M32.4 156.2v6.4M179.1 151.1h95.9M186.7 151.1v5.1M201.9 151.1v5.1M215.9 151.1v5.1M234.9 145.4v.7M249.6 145.4v.7M262.3 145.4v.7"/>
<path d="M275 145.4v.7M32.4 160h107.9v15.3M32.4 172.7v5.1h8.9M41.3 160v15.3M65.4 160v2.6M65.4 172.7v5.1h8.9M74.3 160v15.3M98.4 172.7v5.1h8.9M98.4 160v2.6M107.3 160v15.3M131.4 172.7v5.1h8.9M131.4 160v2.6"/>
<path d="M33 185.4v1.3M41.3 182.9v3.8M67.3 185.4v1.3M74.3 182.9v3.8M100.3 185.4v1.3M107.3 182.9v3.8M133.3 185.4v1.3M140.3 182.9v3.8h-107.9v3.8"/>
</g>
<g fill="none" stroke="#000084" stroke-width=".18">
<path d="M201.3 45.1l1.2 1.2M202.5 45.1l-1.2 1.2M134.6 101l1.3 1.2M134.6 106.1l1.3 1.2M134.6 103.5l1.3 1.2M135.9 101l-1.3 1.2M135.9 106.1l-1.3 1.2M135.9 103.5l-1.3 1.2M40.7 179.7l1.2 1.2M41.9 179.7l-1.2 1.2M73.7 179.7l1.2 1.2M74.9 179.7l-1.2 1.2"/>
<path d="M106.7 179.7l1.2 1.2M107.9 179.7l-1.2 1.2M139.7 179.7l1.2 1.2M140.9 179.7l-1.2 1.2"/>
</g>
<path d="M67.6 39h.7" fill="none" stroke="#a90000" stroke-width=".18"/>
<g fill="#009600" stroke="#009600" stroke-width=".18">
<circle cx="165.7" cy="99.1" r=".46"/>
<circle cx="163.8" cy="96.5" r=".46"/>
<circle cx="161.9" cy="94" r=".46"/>
<circle cx="186.7" cy="151.1" r=".46"/>
<circle cx="201.9" cy="151.1" r=".46"/>
<circle cx="228.6" cy="43.2" r=".46"/>
<circle cx="195.6" cy="40.6" r=".46"/>
<circle cx="215.9" cy="151.1" r=".46"/>
<circle cx="229.9" cy="137.8" r=".46"/>
<circle cx="266.1" cy="50.8" r=".46"/>
<circle cx="244.5" cy="43.2" r=".46"/>
<circle cx="244.5" cy="50.8" r=".46"/>
<circle cx="248.3" cy="43.2" r=".46"/>
<circle cx="266.1" cy="43.2" r=".46"/>
<circle cx="257.2" cy="43.2" r=".46"/>
<circle cx="248.3" cy="50.8" r=".46"/>
<circle cx="234.9" cy="151.1" r=".46"/>
<circle cx="262.3" cy="151.1" r=".46"/>
<circle cx="257.8" cy="137.8" r=".46"/>
<circle cx="249.6" cy="151.1" r=".46"/>
<circle cx="270.5" cy="137.8" r=".46"/>
<circle cx="243.8" cy="137.8" r=".46"/>
<circle cx="112.4" cy="104.1" r=".46"/>
<circle cx="107.9" cy="58.4" r=".46"/>
<circle cx="95.9" cy="36.8" r=".46"/>
<circle cx="87.6" cy="31.8" r=".46"/>
<circle cx="131.4" cy="160" r=".46"/>
<circle cx="98.4" cy="160" r=".46"/>
<circle cx="74.3" cy="160" r=".46"/>
<circle cx="107.3" cy="160" r=".46"/>
<circle cx="100.3" cy="177.8" r=".46"/>
<circle cx="107.3" cy="186.7" r=".46"/>
<circle cx="100.3" cy="186.7" r=".46"/>
<circle cx="133.3" cy="186.7" r=".46"/>
<circle cx="133.3" cy="177.8" r=".46"/>
<circle cx="13.3" cy="102.2" r=".46"/>
<circle cx="25.4" cy="102.2" r=".46"/>
<circle cx="17.1" cy="86.4" r=".46"/>
<circle cx="25.4" cy="115.6" r=".46"/>
<circle cx="65.4" cy="160" r=".46"/>
<circle cx="41.3" cy="160" r=".46"/>
<circle cx="33" cy="177.8" r=".46"/>
<circle cx="41.3" cy="186.7" r=".46"/>
<circle cx="33" cy="186.7" r=".46"/>
<circle cx="67.3" cy="186.7" r=".46"/>
<circle cx="74.3" cy="186.7" r=".46"/>
<circle cx="67.3" cy="177.8" r=".46"/>
<circle cx="32.4" cy="160" r=".46"/>
<circle cx="40" cy="94" r=".46"/>
<circle cx="52.7" cy="104.8" r=".46"/>
<circle cx="69.2" cy="86.4" r=".46"/>
<circle cx="88.3" cy="99.1" r=".46"/>
<circle cx="88.3" cy="102.2" r=".46"/>
<circle cx="112.4" cy="110.5" r=".46"/>
<circle cx="112.4" cy="106.7" r=".46"/>
<circle cx="36.2" cy="123.8" r=".46"/>
<circle cx="76.8" cy="102.2" r=".46"/>
<circle cx="36.8" cy="94" r=".46"/>
</g>
<g font-size="3.5" fill="#0000c2">
<text x="64.5" y="17.3">Control</text>
<text x="80.2" y="17.3">and</text>
<text x="89" y="17.3">I/O</text>
<text x="213.1" y="17">5v</text>
<text x="219.3" y="17">Regulator</text>
<text x="239.5" y="17">Circuit</text>
<text x="61" y="84.1">Debounce</text>
<text x="81.1" y="84.1">Circuit</text>
<text x="200.4" y="122.9">Test</text>
<text x="209.9" y="122.9">Points</text>
<text x="223.6" y="122.9">and</text>
<text x="232.4" y="122.9">Debug</text>
<text x="245.9" y="122.9">LEDs</text>
<text x="68.8" y="153.7">Valve</text>
<text x="80.6" y="153.7">Connections</text>
</g>
<text font-size="2.8" fill="#840000" x="178" y="190.9">Title:</text>
<g font-size="2.1" fill="#840000">
<text x="178" y="184">Sheet:</text>
<text x="178" y="186.7">File:</text>
<text x="184.1" y="186.7">ece_499_cleanedup.kicad_sch</text>
<text x="178" y="196.9">KiCad</text>
<text x="178" y="194.1">Size:</text>
<text x="184.7" y="194.1">A4</text>
<text x="185.7" y="196.9">E.D.A.</text>
<text x="193.3" y="196.9">8.0.4</text>
<text x="200" y="194.1">Date:</text>
<text x="263" y="194.3">Rev:</text>
<text x="263" y="196.9">Id:</text>
<text x="267.1" y="196.9">1/1</text>
<text x="269.4" y="194.3">1</text>
</g>
<g font-size="1.8" fill="#840000">
<text x="35" y="11.9">1</text>
<text x="85" y="11.9">2</text>
<text x="135" y="11.9">3</text>
<text x="185" y="11.9">4</text>
<text x="235" y="11.9">5</text>
<text x="285" y="11.9">6</text>
<text x="10.3" y="35.9">A</text>
<text x="285.3" y="35.9">A</text>
<text x="39.6" y="37.8">valve_1</text>
<text x="39.6" y="40.3">valve_2</text>
<text x="35.3" y="47.9">controller_A</text>
<text x="39.6" y="45.4">valve_4</text>
<text x="39.6" y="42.9">valve_3</text>
<text x="70" y="47.9">controller_B</text>
<text x="70" y="45.4">controller_sw</text>
<text x="10.3" y="85.9">B</text>
<text x="190" y="89.2">controller_B</text>
<text x="190" y="86.7">controller_A</text>
<text x="190" y="84.1">controller_sw</text>
<text x="285.3" y="85.9">B</text>
<text x="47.1" y="94.9">inverter_1</text>
<text x="101.4" y="94.9">inverter_1</text>
<text x="190" y="94.9">encoder_sw</text>
<text x="54.1" y="101.3">encoder_sw</text>
<text x="101.4" y="97.5">inverter_2</text>
<text x="190" y="97.5">encoder_A</text>
<text x="190" y="100">encoder_B</text>
<text x="47.3" y="119.1" transform="rotate(-90 47.3 119.1)">encoder_A</text>
<text x="37.6" y="124.8">inverter_2</text>
<text x="74.6" y="122.4" transform="rotate(-90 74.6 122.4)">encoder_B</text>
<text x="10.3" y="135.9">C</text>
<text x="230.8" y="134.5" transform="rotate(-90 230.8 134.5)">valve_1</text>
<text x="244.8" y="134.5" transform="rotate(-90 244.8 134.5)">valve_2</text>
<text x="258.8" y="134.5" transform="rotate(-90 258.8 134.5)">valve_3</text>
<text x="271.5" y="134.5" transform="rotate(-90 271.5 134.5)">valve_4</text>
<text x="285.3" y="135.9">C</text>
<text x="16.1" y="168.6">valve_1</text>
<text x="49.1" y="168.6">valve_2</text>
<text x="82.2" y="168.6">valve_3</text>
<text x="115.2" y="168.6">valve_4</text>
<text x="10.3" y="185.9">D</text>
<text x="285.3" y="185.9">D</text>
<text x="35" y="199.9">1</text>
<text x="85" y="199.9">2</text>
<text x="135" y="199.9">3</text>
<text x="185" y="199.9">4</text>
<text x="235" y="199.9">5</text>
<text x="285" y="199.9">6</text>
</g>
<g font-size="1.8" fill="#006464">
<text x="17.6" y="19.9">+5V</text>
<text x="23.5" y="22.5">U4</text>
<text x="85.6" y="22.5">+5V</text>
<text x="93.2" y="22.5">+3V3</text>
<text x="20.5" y="29.7" transform="rotate(-90 20.5 29.7)">VCC</text>
<text x="20.9" y="25">I2C_LCD</text>
<text x="50.7" y="27.5">Xiao</text>
<text x="56" y="27.5">ESP32-C3</text>
<text x="57" y="25">U1</text>
<text x="72.1" y="28.8">1N5817</text>
<text x="74.5" y="26.3">D1</text>
<text x="24.3" y="35.2">SDA</text>
<text x="24.4" y="30.1">SCL</text>
<text x="51.3" y="32.6">D0</text>
<text x="51.3" y="35.2">D1</text>
<text x="60.4" y="32.6">VUSB</text>
<text x="61.5" y="35.2">GND</text>
<text x="72.4" y="35.2">GND</text>
<text x="130.7" y="32">+12V</text>
<text x="192.9" y="32.6">+12V</text>
<text x="210.7" y="33.9">U3</text>
<text x="20.5" y="37.6" transform="rotate(-90 20.5 37.6)">GND</text>
<text x="51.3" y="37.7">D2</text>
<text x="51.3" y="40.2">D3</text>
<text x="61.6" y="40.2">D10</text>
<text x="61.9" y="37.7">3v3</text>
<text x="205" y="41.5">VIN</text>
<text x="205" y="36.4">AP62200WU-7</text>
<text x="215.6" y="41.5">BST</text>
<text x="223.5" y="39">220nF</text>
<text x="224.8" y="36.4">C6</text>
<text x="230.6" y="41.5">SRN8040TA-4R7M</text>
<text x="238.2" y="39">L1</text>
<text x="268.6" y="37.7">+5V</text>
<text x="17.6" y="46.6">GND</text>
<text x="51.3" y="42.8">D4</text>
<text x="51.3" y="45.3">D5</text>
<text x="51.3" y="47.9">TX_D6</text>
<text x="59.4" y="47.9">RX_D7</text>
<text x="62.8" y="42.8">D9</text>
<text x="62.8" y="45.3">D8</text>
<text x="98.3" y="42.8">TXD</text>
<text x="98.3" y="45.3">RXD</text>
<text x="106.3" y="44.9" transform="rotate(-90 106.3 44.9)">VRXD</text>
<text x="111.4" y="43.7" transform="rotate(-90 111.4 43.7)">VCC</text>
<text x="112.4" y="45.3">CANH</text>
<text x="141" y="45.3">J5</text>
<text x="141" y="47.9">Conn_01x04</text>
<text x="189.2" y="45.3">10u</text>
<text x="190.5" y="42.8">C1</text>
<text x="205" y="46.6">EN</text>
<text x="213" y="47.8" transform="rotate(-90 213 47.8)">GND</text>
<text x="216.3" y="44">SW</text>
<text x="216.6" y="46.6">FB</text>
<text x="239.4" y="46.6">C5</text>
<text x="249.6" y="46.6">R1</text>
<text x="259.6" y="46.6">C2</text>
<text x="268.5" y="46.6">C3</text>
<text x="98.3" y="52.9">S</text>
<text x="112.7" y="50.4">CANL</text>
<text x="235.6" y="49.1">100pF</text>
<text x="249.6" y="49.1">52.3k</text>
<text x="259.7" y="49.1">22u</text>
<text x="268.6" y="49.1">22u</text>
<text x="108.8" y="54.1" transform="rotate(-90 108.8 54.1)">GND</text>
<text x="110.2" y="58">U2</text>
<text x="131.3" y="58">GND</text>
<text x="193.5" y="58">GND</text>
<text x="210.1" y="58">GND</text>
<text x="249.6" y="54.2">R2</text>
<text x="249.6" y="56.7">10k</text>
<text x="264" y="58">GND</text>
<text x="110.2" y="60.6">ATA6561-GAQW-N</text>
<text x="246.2" y="64.4">GND</text>
<text x="105.9" y="66.9">GND</text>
<text x="14.5" y="80.9">+3V3</text>
<text x="122.5" y="83.4">U5</text>
<text x="30.7" y="89.1">D6</text>
<text x="81.5" y="89.1">D8</text>
<text x="115.4" y="89.8">Vcc</text>
<text x="116.8" y="86">CD74HC14M96</text>
<text x="28.2" y="91.7">B5817W</text>
<text x="79" y="91.7">B5817W</text>
<text x="115.4" y="94.8">1A</text>
<text x="129.7" y="94.8">1Y</text>
<text x="142.7" y="93.8">JP6</text>
<text x="169.6" y="93.6">JP3</text>
<text x="17.1" y="97.4">R3</text>
<text x="17.2" y="99.9">3k</text>
<text x="29.6" y="99.9">3.3k</text>
<text x="30.4" y="98">R4</text>
<text x="41.9" y="96.1">22u</text>
<text x="42.4" y="98">C7</text>
<text x="71.1" y="97.4">R11</text>
<text x="71.8" y="99.9">3k</text>
<text x="80.4" y="100.6">3.3k</text>
<text x="80.6" y="98">R12</text>
<text x="115.4" y="97.4">2A</text>
<text x="115.4" y="99.9">3A</text>
<text x="129.7" y="97.4">2Y</text>
<text x="129.7" y="99.9">3Y</text>
<text x="142.7" y="96.4">JP5</text>
<text x="142.7" y="98.7">JP4</text>
<text x="169.6" y="98.9">JP1</text>
<text x="169.6" y="96.1">JP2</text>
<text x="38" y="104.4">GND</text>
<text x="82.6" y="107.5">22u</text>
<text x="115.4" y="105">5A</text>
<text x="115.4" y="107.5">6A</text>
<text x="115.4" y="102.5">4A</text>
<text x="129.7" y="105">5Y</text>
<text x="129.7" y="107.5">6Y</text>
<text x="129.7" y="102.5">4Y</text>
<text x="17.7" y="110.7">R5</text>
<text x="17.8" y="113.3">3k</text>
<text x="29" y="113.9">3.3k</text>
<text x="29.2" y="111.4">R10</text>
<text x="63.4" y="112">SW1</text>
<text x="65.9" y="110.1">GND</text>
<text x="83.2" y="109.4">C8</text>
<text x="115.4" y="111.4">GND</text>
<text x="30.7" y="119">D7</text>
<text x="63.4" y="114.5">Encoder</text>
<text x="86.2" y="115.8">GND</text>
<text x="110.4" y="119">GND</text>
<text x="28.2" y="121.5">B5817W</text>
<text x="30.5" y="128.5">22u</text>
<text x="31.1" y="130.4">C4</text>
<text x="55.7" y="128.5">GND</text>
<text x="184" y="126.6">+12V</text>
<text x="199.9" y="126.6">+5V</text>
<text x="213.3" y="126.6">+3V3</text>
<text x="34.2" y="136.8">GND</text>
<text x="189.2" y="138.8">TP1</text>
<text x="189.2" y="141.3">TestPoint</text>
<text x="204.5" y="138.8">TP2</text>
<text x="204.5" y="141.3">TestPoint</text>
<text x="218.4" y="138.8">TP3</text>
<text x="218.4" y="141.3">TestPoint</text>
<text x="238.8" y="142.8">D2</text>
<text x="252.7" y="142.8">D3</text>
<text x="265.4" y="142.8">D4</text>
<text x="278.1" y="142.8">D5</text>
<text x="236.2" y="148.2">R6</text>
<text x="238.8" y="145.3">LED</text>
<text x="250.8" y="148.2">R7</text>
<text x="252.7" y="145.3">LED</text>
<text x="263.5" y="148.2">R8</text>
<text x="265.4" y="145.3">LED</text>
<text x="276.2" y="148.2">R9</text>
<text x="278.1" y="145.3">LED</text>
<text x="29.7" y="152">+12V</text>
<text x="181.6" y="153.3">GND</text>
<text x="236.2" y="150.7">52.3k</text>
<text x="250.8" y="150.7">52.3k</text>
<text x="263.5" y="150.7">52.3k</text>
<text x="276.2" y="150.7">52.3k</text>
<text x="189.2" y="159.1">TP8</text>
<text x="189.2" y="161.6">TestPoint</text>
<text x="204.5" y="159.1">TP9</text>
<text x="204.5" y="161.6">TestPoint</text>
<text x="218.4" y="161.6">TestPoint</text>
<text x="218.4" y="159.1">TP10</text>
<text x="232.4" y="159.1">TP4</text>
<text x="232.4" y="161.6">TestPoint</text>
<text x="246.4" y="159.1">TP5</text>
<text x="246.4" y="161.6">TestPoint</text>
<text x="260.4" y="159.1">TP6</text>
<text x="260.4" y="161.6">TestPoint</text>
<text x="273.1" y="159.1">TP7</text>
<text x="273.1" y="161.6">TestPoint</text>
<text x="17.8" y="172.8">DMN2004WK</text>
<text x="26.4" y="170.5">Q1</text>
<text x="50" y="172.8">DMN2004WK</text>
<text x="58.9" y="170.8">Q2</text>
<text x="83.3" y="172.3">DMN2004WK</text>
<text x="92" y="170.5">Q3</text>
<text x="116.8" y="172.8">DMN2004WK</text>
<text x="125.2" y="171">Q4</text>
<text x="48.9" y="178.7">J1</text>
<text x="81.9" y="178.7">J2</text>
<text x="114.9" y="178.7">J3</text>
<text x="148" y="178.7">J4</text>
<text x="26.6" y="181.2">R13</text>
<text x="28" y="183.7">3k</text>
<text x="48.9" y="181.2">Conn_01x04</text>
<text x="60.9" y="181.2">R14</text>
<text x="62.3" y="183.7">3k</text>
<text x="81.9" y="181.2">Conn_01x04</text>
<text x="93.9" y="181.2">R15</text>
<text x="95.3" y="183.7">3k</text>
<text x="114.9" y="181.2">Conn_01x04</text>
<text x="126.9" y="181.2">R16</text>
<text x="128.4" y="183.7">3k</text>
<text x="148" y="181.2">Conn_01x04</text>
<text x="30.3" y="196.4">GND</text>
</g>
<g font-size="1.8" fill="#0000c2">
<text x="184.1" y="19">Voltage</text>
<text x="192.3" y="19">Domains:</text>
<text x="193.6" y="23.1">Regulated</text>
<text x="193.6" y="21.1">Unregulated</text>
<text x="204.2" y="23.1">(buck)</text>
<text x="124.7" y="27.7">Main</text>
<text x="124.7" y="29.7">tractor/CANBUS</text>
<text x="130.2" y="27.7">connection</text>
<text x="141.8" y="27.7">to</text>
<text x="194.2" y="25.2">Regulated</text>
<text x="204.8" y="25.2">(LDO</text>
<text x="210.5" y="25.2">on</text>
<text x="213.9" y="25.2">MCU)</text>
<text x="53.3" y="61.2">Can</text>
<text x="53.3" y="63.3">usable</text>
<text x="58.1" y="61.2">transciever</text>
<text x="60.7" y="63.3">serial</text>
<text x="67.2" y="63.3">signals</text>
<text x="69.7" y="61.2">converts</text>
<text x="75.2" y="63.3">(and</text>
<text x="78.9" y="61.2">from</text>
<text x="80.6" y="63.3">vice-versa)</text>
<text x="84.4" y="61.2">CAN_HI</text>
<text x="92.2" y="61.2">and</text>
<text x="96.8" y="61.2">CAN_LO to</text>
<text x="50" y="192.5">J1-4</text>
<text x="56.2" y="192.5">are</text>
<text x="60.4" y="192.5">PTH for</text>
<text x="68.9" y="192.5">14</text>
<text x="72.5" y="192.5">AWG wire;</text>
<text x="83.1" y="192.5">connect</text>
<text x="91.7" y="192.5">to</text>
<text x="94.7" y="192.5">panel</text>
<text x="101.1" y="192.5">mount</text>
<text x="108.2" y="192.5">4-pin</text>
<text x="115" y="192.5">Deutch</text>
<text x="122.6" y="192.5">connectors</text>
</g>
<g font-size="1.8" fill="#a90000">
<text x="19.4" y="24.8" transform="rotate(-90 19.4 24.8)">2</text>
<text x="29.1" y="29">4</text>
<text x="29.1" y="34">3</text>
<text x="48.8" y="31.5">1</text>
<text x="48.8" y="34">2</text>
<text x="66.6" y="31.5">8</text>
<text x="66.6" y="34">9</text>
<text x="19.4" y="40.1" transform="rotate(-90 19.4 40.1)">1</text>
<text x="48.8" y="36.6">3</text>
<text x="48.8" y="39.1">4</text>
<text x="48.8" y="41.7">5</text>
<text x="66" y="36.6">10</text>
<text x="66" y="39.1">11</text>
<text x="66" y="41.7">12</text>
<text x="95.8" y="41.7">1</text>
<text x="105.2" y="38.8" transform="rotate(-90 105.2 38.8)">5</text>
<text x="110.2" y="38.8" transform="rotate(-90 110.2 38.8)">3</text>
<text x="134.5" y="41.7">1</text>
<text x="202.5" y="40.4">3</text>
<text x="220.3" y="40.4">6</text>
<text x="48.8" y="44.2">6</text>
<text x="48.8" y="46.7">7</text>
<text x="66" y="44.2">13</text>
<text x="66" y="46.7">14</text>
<text x="95.8" y="44.2">4</text>
<text x="118.7" y="44.2">7</text>
<text x="134.5" y="44.2">2</text>
<text x="134.5" y="46.7">3</text>
<text x="202.5" y="45.5">5</text>
<text x="220.3" y="42.9">2</text>
<text x="220.3" y="45.5">4</text>
<text x="95.8" y="51.8">8</text>
<text x="118.7" y="49.3">6</text>
<text x="134.5" y="49.3">4</text>
<text x="211.8" y="50.2" transform="rotate(-90 211.8 50.2)">1</text>
<text x="107.7" y="56.6" transform="rotate(-90 107.7 56.6)">2</text>
<text x="112.4" y="88.6">14</text>
<text x="113" y="93.7">1</text>
<text x="133.3" y="93.7">2</text>
<text x="146.6" y="93.7">1</text>
<text x="151.7" y="93.7">2</text>
<text x="173.9" y="93.7">2</text>
<text x="179" y="93.7">1</text>
<text x="113" y="96.3">3</text>
<text x="113" y="98.8">5</text>
<text x="113" y="101.3">9</text>
<text x="133.3" y="96.3">4</text>
<text x="133.3" y="98.8">6</text>
<text x="133.3" y="101.3">8</text>
<text x="146.6" y="96.3">1</text>
<text x="146.6" y="98.8">1</text>
<text x="151.7" y="96.3">2</text>
<text x="151.7" y="98.8">2</text>
<text x="173.9" y="98.8">2</text>
<text x="173.9" y="96.3">2</text>
<text x="179" y="98.8">1</text>
<text x="179" y="96.3">1</text>
<text x="55" y="107.4" transform="rotate(-90 55 107.4)">S1</text>
<text x="60.1" y="107.4" transform="rotate(-90 60.1 107.4)">S2</text>
<text x="112.4" y="103.9">11</text>
<text x="112.4" y="106.4">13</text>
<text x="132.7" y="103.9">10</text>
<text x="132.7" y="106.4">12</text>
<text x="113" y="110.2">7</text>
<text x="55" y="119.4" transform="rotate(-90 55 119.4)">A</text>
<text x="57.5" y="119.5" transform="rotate(-90 57.5 119.5)">C</text>
<text x="60.1" y="119.5" transform="rotate(-90 60.1 119.5)">B</text>
<text x="25.3" y="167.4">1</text>
<text x="32.1" y="164.5" transform="rotate(-90 32.1 164.5)">3</text>
<text x="58.3" y="167.4">1</text>
<text x="65.2" y="164.5" transform="rotate(-90 65.2 164.5)">3</text>
<text x="91.4" y="167.4">1</text>
<text x="98.2" y="164.5" transform="rotate(-90 98.2 164.5)">3</text>
<text x="124.4" y="167.4">1</text>
<text x="131.2" y="164.5" transform="rotate(-90 131.2 164.5)">3</text>
<text x="32.1" y="172.2" transform="rotate(-90 32.1 172.2)">2</text>
<text x="65.2" y="172.2" transform="rotate(-90 65.2 172.2)">2</text>
<text x="98.2" y="172.2" transform="rotate(-90 98.2 172.2)">2</text>
<text x="131.2" y="172.2" transform="rotate(-90 131.2 172.2)">2</text>
<text x="42.5" y="175">1</text>
<text x="42.5" y="177.5">2</text>
<text x="75.5" y="175">1</text>
<text x="75.5" y="177.5">2</text>
<text x="108.5" y="175">1</text>
<text x="108.5" y="177.5">2</text>
<text x="141.5" y="175">1</text>
<text x="141.5" y="177.5">2</text>
<text x="42.5" y="180.1">3</text>
<text x="42.5" y="182.6">4</text>
<text x="75.5" y="180.1">3</text>
<text x="75.5" y="182.6">4</text>
<text x="108.5" y="180.1">3</text>
<text x="108.5" y="182.6">4</text>
<text x="141.5" y="180.1">3</text>
<text x="141.5" y="182.6">4</text>
</g>
</svg>
